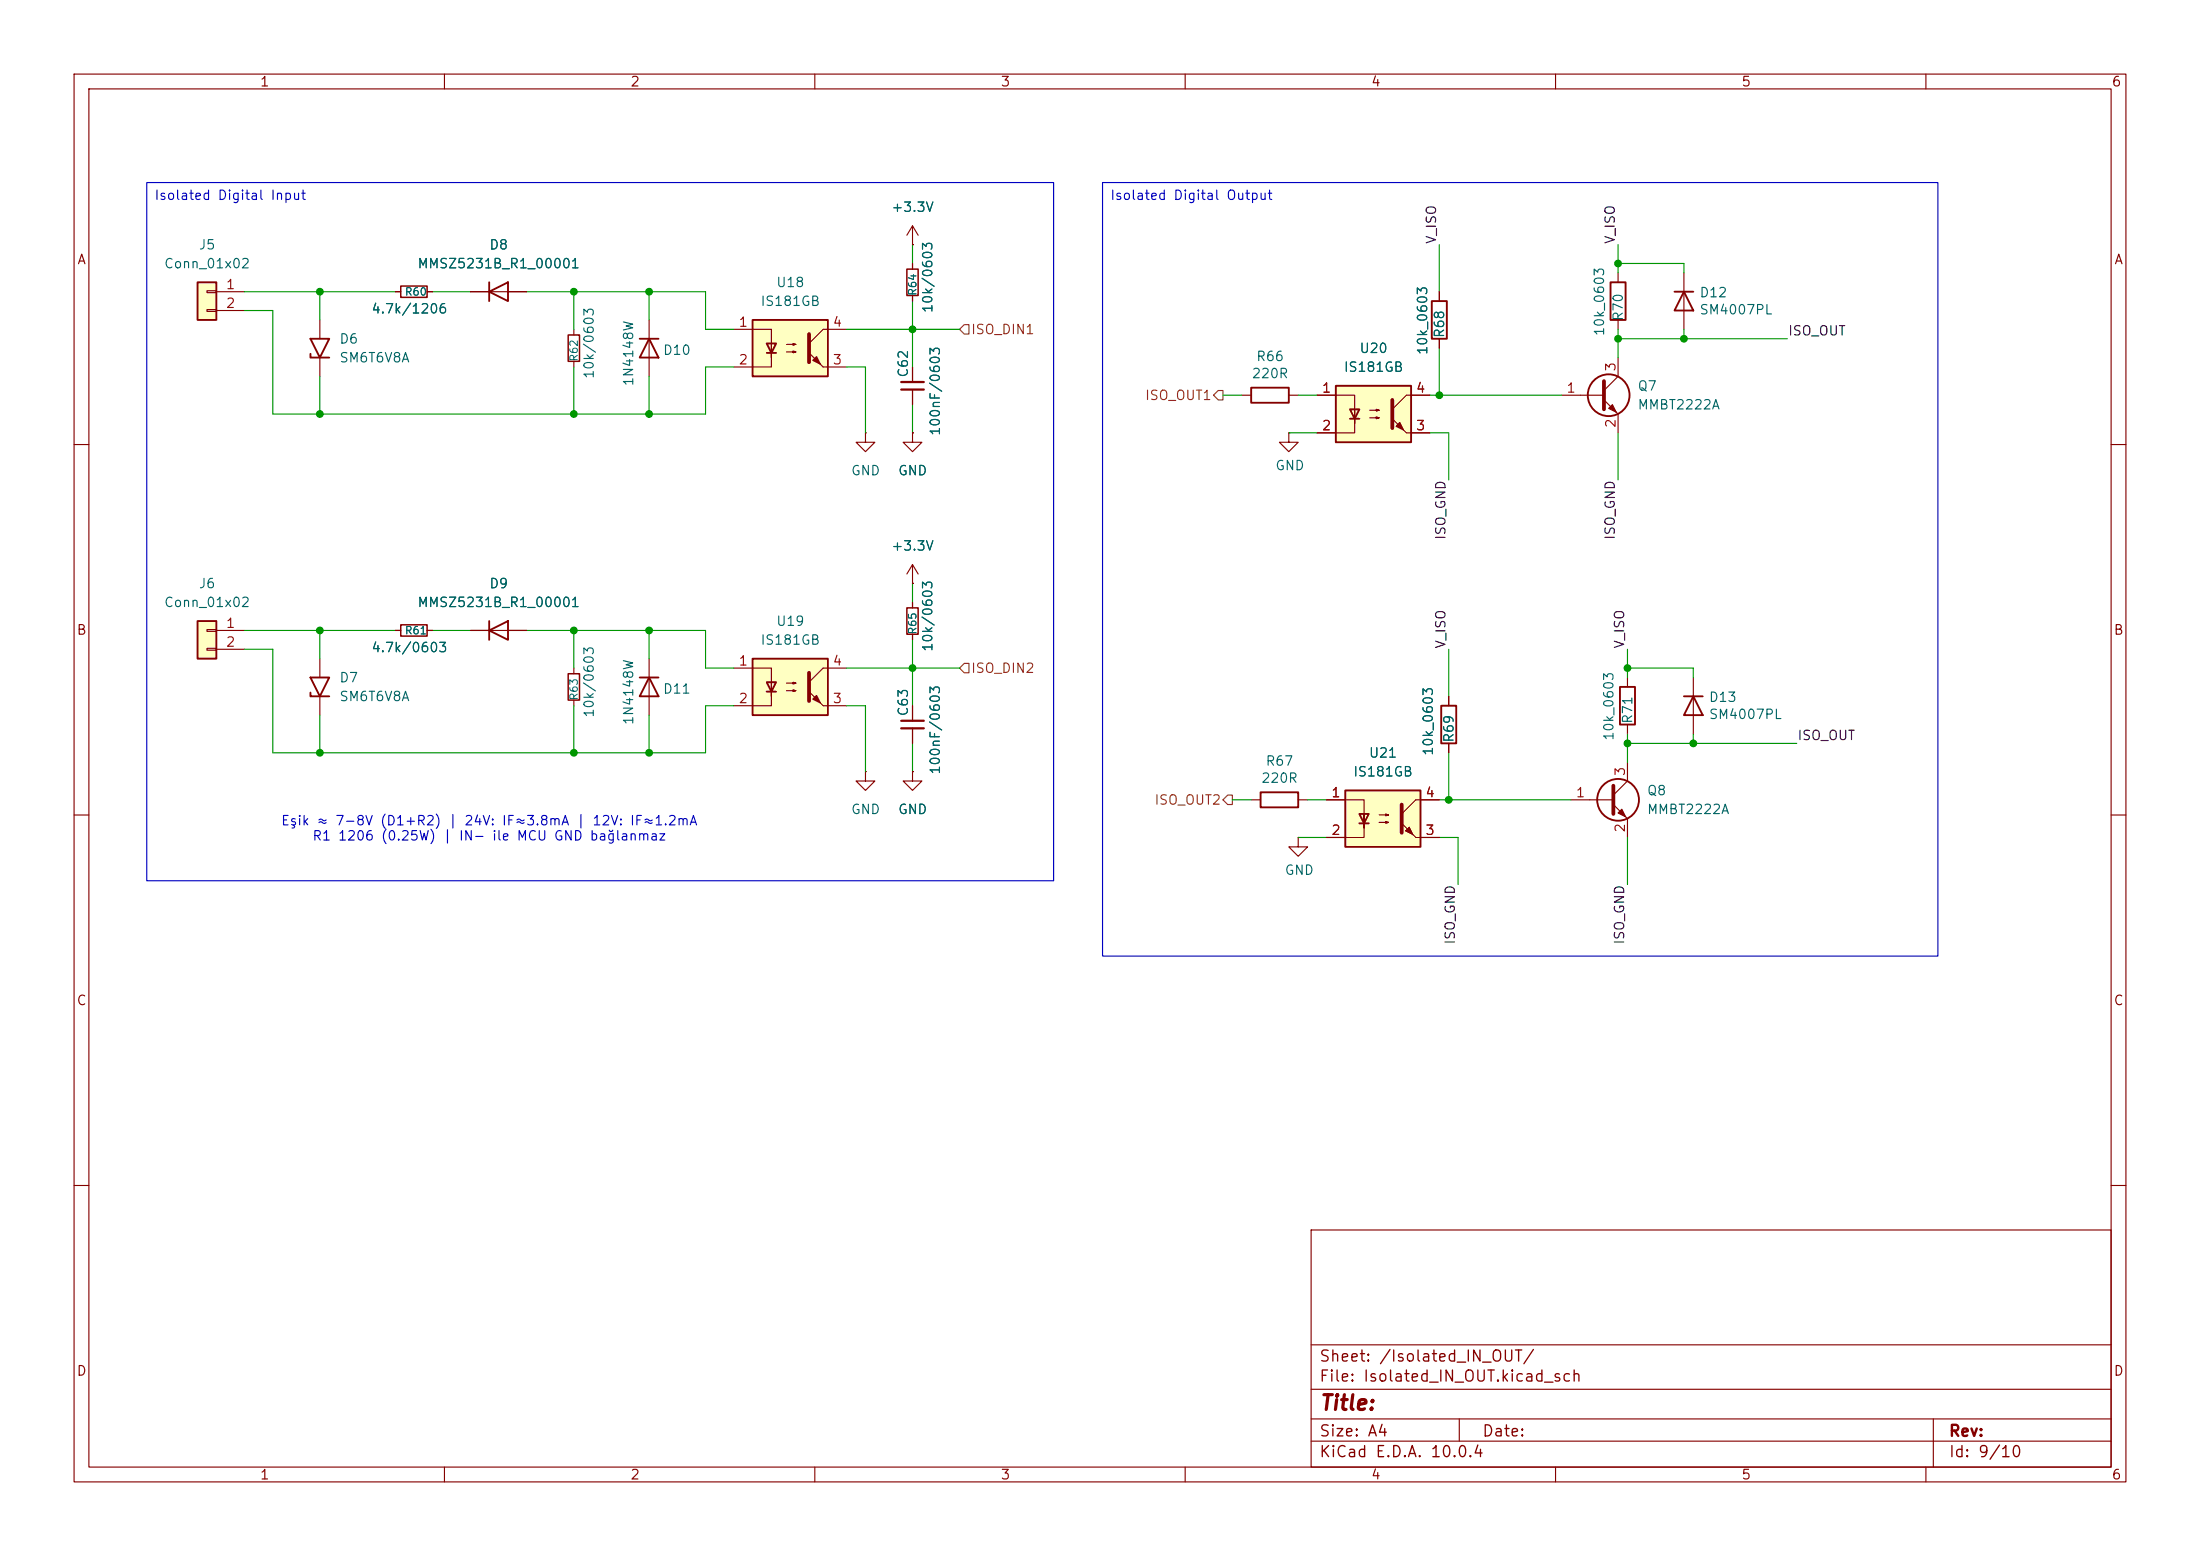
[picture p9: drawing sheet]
<svg xmlns="http://www.w3.org/2000/svg" width="297mm" height="210mm" viewBox="0 0 297 210" stroke-linecap="round" stroke-linejoin="round" font-family="sans-serif">
<g fill="none" stroke="#840000" stroke-width=".15">
<path d="M10 10h277v190h-277zM12 12h273v186h-273zM60 10v2M110 10v2M160 10v2M210 10v2M260 10v2M10 60h2M285 60h2M10 110h2M285 110h2M10 160h2"/>
<path d="M177 166h108v32h-108zM285 160h2M60 198v2M110 198v2M160 198v2M177 194.5h108M177 191.5h108M177 187.5h108M177 181.5h108M197 191.5v3M210 198v2M260 198v2"/>
<path d="M261 191.5v6.5"/>
</g>
<path d="M180.3 52.1h10.2v7.6h-10.2z" fill="#ffffc2"/>
<g fill="none" stroke="#840000" stroke-width=".25">
<path d="M41.9 47.8v.5h2.5M41.9 45.7h2.5l-1.2 2.6zM86.4 45.7h2.5M87.6 45.7l1.3 2.6h-2.5zM168.9 52.3h5.1v2.1h-5.1zM180.3 52.1h10.2v7.6h-10.2zM182.2 55.2h1.3l-.6 1.3zM182.2 56.5h1.3M193.3 40.6h2v5.1h-2zM41.9 93.5v.5h2.5M41.9 91.4h2.5l-1.2 2.6zM66 85.1l2.6-1.3v2.6z"/>
<path d="M66 83.8v2.6M86.4 91.4h2.5M87.6 91.4l1.3 2.6h-2.5zM194.6 95.3h2v5h-2z"/>
</g>
<g fill="none" stroke="#840000" stroke-width=".15">
<path d="M123.2 35.6v.7M123.2 39.9v.7M194.3 39.4v1.2M43.2 43.2v2.5M43.2 48.3v2.5M77.5 44.5v.7M77.5 48.8v.7M87.6 43.2v7.6M123.2 58.4v1.3h1.3l-1.3 1.3-1.3-1.3h1.3M123.2 58.4h.1M123.2 49.5v2.1M123.2 52.6v2"/>
<path d="M167.6 53.3h1.3M174 58.4v1.3h1.3l-1.3 1.3-1.3-1.3h1.3M174 58.4h.1M174 53.3h1.3M177.8 53.3h5.1v3.9v-2M182.9 56.5v1.9h-5.1M184.9 55.4h1.3l-.4 .1v-.3l.4 .2M184.9 56.4h1.3l-.4 .1v-.2l.4 .1M189.9 58.4h3.1M193 53.3h-3.1l-1.9 1.9M194.3 45.7v1.3M123.2 78.7h.1"/>
<path d="M123.2 76.2v2.5M123.2 76.2l-.8 1.3M123.2 76.2l.8 1.3M43.2 88.9v2.5M43.2 94v2.5M53.3 85.1h.8M57.7 85.1h.7M63.5 85.1h7.6M77.5 90.2v.7M77.5 94.5v.8M87.6 88.9v7.6M123.2 81.3v.7"/>
<path d="M123.2 85.6v.8M123.2 95.3v2M123.2 98.3v2M195.6 94v1.3M116.8 104.1v1.3h1.3l-1.3 1.3-1.2-1.3h1.2M116.8 104.1h.1M195.6 100.3v1.3"/>
</g>
<path d="M188 54v3.8" fill="none" stroke="#840000" stroke-width=".51"/>
<g fill="#840000" stroke="#840000" stroke-width=".15">
<path d="M189 57l.5 1-1-.5z"/>
<path d="M188 56.5l1.9 1.9z"/>
</g>
<path d="M122.4 36.3h1.6v3.6h-1.6zM76.7 45.2h1.5v3.6h-1.5zM54.1 84.3h3.6v1.6h-3.6zM76.7 90.9h1.5v3.6h-1.5zM122.4 82h1.6v3.6h-1.6z" fill="none" stroke="#840000" stroke-width=".2"/>
<path d="M121.7 51.6h3M121.7 52.6h3M121.7 97.3h3M121.7 98.3h3" fill="none" stroke="#840000" stroke-width=".3"/>
<path d="M101.6 88.9h10.2v7.6h-10.2z" fill="#ffffc2"/>
<path d="M101.6 88.9h10.2v7.6h-10.2zM103.5 92.1h1.3l-.7 1.2zM103.5 93.3h1.3" fill="none" stroke="#840000" stroke-width=".25"/>
<path d="M116.8 58.4v1.3h1.3l-1.3 1.3-1.2-1.3h1.2M116.8 58.4h.1M99.1 90.2h5v3.8v-1.9M104.1 93.3v2h-5M106.2 92.2h1.2l-.3 .1v-.2l.3 .1M106.2 93.2h1.2l-.3 .1v-.2l.3 .1M111.1 95.3h3.2M114.3 90.2h-3.2l-1.9 1.9" fill="none" stroke="#840000" stroke-width=".15"/>
<path d="M109.2 90.8v3.8" fill="none" stroke="#840000" stroke-width=".51"/>
<g fill="#840000" stroke="#840000" stroke-width=".15">
<path d="M110.2 93.9l.5 1-1-.5z"/>
<path d="M109.2 93.3l1.9 2z"/>
</g>
<path d="M101.6 43.2h10.2v7.6h-10.2z" fill="#ffffc2"/>
<path d="M66 39.4l2.6-1.3v2.5zM66 38.1v2.5M101.6 43.2h10.2v7.6h-10.2zM103.5 46.4h1.3l-.7 1.2zM103.5 47.6h1.3" fill="none" stroke="#840000" stroke-width=".25"/>
<path d="M53.3 39.4h.8M57.7 39.4h.7M63.5 39.4h7.6M99.1 44.5h5v3.8v-1.9M104.1 47.6v1.9h-5M106.2 46.5h1.2l-.3 .1v-.2l.3 .1M106.2 47.5h1.2l-.3 .1v-.2l.3 .1M111.1 49.5h3.2M114.3 44.5h-3.2l-1.9 1.9" fill="none" stroke="#840000" stroke-width=".15"/>
<path d="M109.2 45.1v3.8" fill="none" stroke="#840000" stroke-width=".51"/>
<g fill="#840000" stroke="#840000" stroke-width=".15">
<path d="M110.2 48.1l.5 1-1-.5z"/>
<path d="M109.2 47.6l1.9 1.9z"/>
</g>
<path d="M54.1 38.6h3.6v1.5h-3.6z" fill="none" stroke="#840000" stroke-width=".2"/>
<path d="M26.7 83.8h2.5v5.1h-2.5z" fill="#ffffc2"/>
<path d="M217.4 38.1h2.1v5.1h-2.1zM26.7 83.8h2.5v5.1h-2.5z" fill="none" stroke="#840000" stroke-width=".25"/>
<path d="M218.4 36.8v1.3M218.4 43.2v1.3M27.9 85h1.3v.2h-1.3zM27.9 87.5h1.3v.3h-1.3zM29.2 85.1h3.8M29.2 87.6h3.8" fill="none" stroke="#840000" stroke-width=".15"/>
<path d="M26.7 38.1h2.5v5.1h-2.5z" fill="#ffffc2"/>
<g fill="none" stroke="#840000" stroke-width=".25">
<path d="M26.7 38.1h2.5v5.1h-2.5zM226.1 39.4h2.5M227.3 39.4l1.3 2.5h-2.5z"/>
<circle cx="217.2" cy="53.3" r="2.82"/>
</g>
<path d="M27.9 39.2h1.3v.3h-1.3zM29.2 39.4h3.8M227.3 36.8v7.7M27.9 41.8h1.3v.2h-1.3zM29.2 41.9h3.8M210.8 53.3h5.7M216.5 54l1.9 1.9v2.5M218.4 48.3v2.5l-1.9 1.9" fill="none" stroke="#840000" stroke-width=".15"/>
<path d="M216.5 51.4v3.8" fill="none" stroke="#840000" stroke-width=".51"/>
<path d="M217.2 55.1l.5-.5 .5 1z" fill="#840000" stroke="#840000" stroke-width=".15"/>
<path d="M181.6 106.7h10.2v7.6h-10.2z" fill="#ffffc2"/>
<g fill="none" stroke="#840000" stroke-width=".25">
<path d="M218.7 92.7h2v5.1h-2zM227.3 94h2.6M228.6 94l1.3 2.5h-2.6zM170.2 106.9h5.1v2.1h-5.1zM181.6 106.7h10.2v7.6h-10.2zM183.5 109.9h1.3l-.7 1.2zM183.5 111.1h1.3"/>
<circle cx="218.4" cy="107.9" r="2.82"/>
</g>
<g fill="none" stroke="#840000" stroke-width=".15">
<path d="M53.3 39.4h.8M57.7 39.4h.7M63.5 39.4h2.5M68.6 39.4h2.5M123.2 33h.1M123.2 30.5l-.8 1.3M123.2 30.5l.8 1.3M123.2 30.5v2.5M123.2 35.6v.7M123.2 39.9v.7M194.3 39.4v1.2M123.2 58.4h.1"/>
<path d="M123.2 49.5v2.1M123.2 52.6v2M177.8 53.3h2.5M177.8 58.4h2.5M190.5 53.3h2.5M190.5 58.4h2.5M194.3 45.7v1.3M123.2 78.7h.1M53.3 85.1h.8M57.7 85.1h.7M63.5 85.1h2.5M68.6 85.1h2.5"/>
<path d="M123.2 81.3v.7M123.2 85.6v.8M123.2 95.3v2M123.2 98.3v2M195.6 94v1.3M219.7 91.4v1.3M219.7 97.8v1.3M228.6 91.4v7.7M123.2 104.1v1.3h1.3l-1.3 1.3-1.3-1.3h1.3M123.2 104.1h.1M168.9 108h1.3M175.3 113v1.3h1.2l-1.2 1.3-1.3-1.3h1.3"/>
<path d="M175.3 113h.1M175.3 108h1.2M179.1 108h5v3.8v-1.9M184.1 111.1v1.9h-5M186.2 110h1.3l-.4 .1v-.2l.4 .1M186.2 111h1.3l-.4 .1v-.2l.4 .1M191.1 113h3.2M194.3 108h-3.2l-1.9 1.9M195.6 100.3v1.3M212.1 108h5.7M217.8 108.6l1.9 1.9v2.5M219.7 102.9v2.5l-1.9 1.9"/>
</g>
<path d="M189.2 108.6v3.8M217.8 106v3.9" fill="none" stroke="#840000" stroke-width=".51"/>
<g fill="#840000" stroke="#840000" stroke-width=".15">
<path d="M189.7 112.1l.5-.5 .6 1z"/>
<path d="M189.2 111.1l1.9 1.9z"/>
<path d="M218.4 109.7l.5-.5 .6 1z"/>
</g>
<path d="M130.2 43.8h.6v1.3h-.6l-.7-.6zM164.5 52.7h.6v1.3h-.6l-.7-.7zM130.2 89.5h.6v1.3h-.6l-.7-.6zM165.7 107.3h.7v1.3h-.7l-.6-.6z" fill="none" stroke="#725600" stroke-width=".15"/>
<g fill="none" stroke="#009600" stroke-width=".15">
<path d="M33 39.4h20.3M43.2 39.4v3.8M58.4 39.4h5.1M71.1 39.4h24.1v5.1h3.9M77.5 39.4v5.1M87.6 39.4v3.8M123.2 33v2.6M194.3 33v6.4M218.4 35.6h8.9v1.2M218.4 33v3.8M33 41.9h3.8v14h58.4v-6.4h3.9M43.2 50.8v5.1"/>
<path d="M77.5 49.5v6.4M87.6 50.8v5.1M114.3 44.5h15.2M114.3 49.5h2.5v8.9M123.2 40.6v8.9M123.2 54.6v3.8M165.1 53.3h2.5M174 58.4h3.8M175.3 53.3h2.5M193 53.3h17.8M193 58.4h2.6v6.4M194.3 47v6.3"/>
<path d="M218.4 45.7h22.9M218.4 44.5v3.8M218.4 58.4v6.4M227.3 44.5v1.2M123.2 78.7v2.6M33 85.1h20.3M33 87.6h3.8v14h58.4v-6.3h3.9M43.2 85.1v3.8M43.2 96.5v5.1M58.4 85.1h5.1M71.1 85.1h24.1v5.1h3.9M77.5 85.1v5.1"/>
<path d="M77.5 95.3v6.3M87.6 85.1v3.8M87.6 96.5v5.1M114.3 95.3h2.5v8.8M114.3 90.2h15.2M123.2 86.4v8.9M195.6 87.6v6.4M219.7 90.2h8.9v1.2M219.7 87.6v3.8M219.7 99.1v3.8M228.6 99.1v1.2M123.2 100.3v3.8"/>
<path d="M166.4 108h2.5M175.3 113h3.8M176.5 108h2.6M194.3 113h2.5v6.4M194.3 108h17.8M195.6 101.6v6.4M219.7 113v6.4M219.7 100.3h22.9"/>
</g>
<path d="M19.8 24.6h122.4v94.3h-122.4zM148.8 24.6h112.8v104.4h-112.8z" fill="none" stroke="#0000c2" stroke-width=".15"/>
<g fill="#009600" stroke="#009600" stroke-width=".14">
<circle cx="43.2" cy="39.4" r=".46"/>
<circle cx="43.2" cy="55.9" r=".46"/>
<circle cx="195.6" cy="108" r=".46"/>
<circle cx="218.4" cy="35.6" r=".46"/>
<circle cx="218.4" cy="45.7" r=".46"/>
<circle cx="194.3" cy="53.3" r=".46"/>
<circle cx="77.5" cy="39.4" r=".46"/>
<circle cx="87.6" cy="39.4" r=".46"/>
<circle cx="77.5" cy="85.1" r=".46"/>
<circle cx="87.6" cy="85.1" r=".46"/>
<circle cx="77.5" cy="55.9" r=".46"/>
<circle cx="87.6" cy="55.9" r=".46"/>
<circle cx="123.2" cy="90.2" r=".46"/>
<circle cx="123.2" cy="44.5" r=".46"/>
<circle cx="227.3" cy="45.7" r=".46"/>
<circle cx="219.7" cy="100.3" r=".46"/>
<circle cx="219.7" cy="90.2" r=".46"/>
<circle cx="228.6" cy="100.3" r=".46"/>
<circle cx="87.6" cy="101.6" r=".46"/>
<circle cx="43.2" cy="101.6" r=".46"/>
<circle cx="43.2" cy="85.1" r=".46"/>
<circle cx="77.5" cy="101.6" r=".46"/>
</g>
<text font-size="2" fill="#840000" x="178" y="190.8">Title:</text>
<g font-size="1.5" fill="#840000">
<text x="178" y="184.2">Sheet: /Isolated_IN_OUT/</text>
<text x="178" y="186.9">File: Isolated_IN_OUT.kicad_sch</text>
<text x="178" y="197.1">KiCad E.D.A. 10.0.4</text>
<text x="178" y="194.3">Size: A4</text>
<text x="200" y="194.3">Date:</text>
<text x="263" y="194.3">Rev:</text>
<text x="263" y="197.1">Id: 9/10</text>
</g>
<g font-size="1.3" fill="#840000">
<text x="35" y="12">1</text>
<text x="85" y="12">2</text>
<text x="135" y="12">3</text>
<text x="185" y="12">4</text>
<text x="235" y="12">5</text>
<text x="285" y="12">6</text>
<text x="10.3" y="36">A</text>
<text x="285.3" y="36">A</text>
<text x="10.3" y="86">B</text>
<text x="285.3" y="86">B</text>
<text x="10.3" y="136">C</text>
<text x="285.3" y="136">C</text>
<text x="10.3" y="186">D</text>
<text x="285.3" y="186">D</text>
<text x="35" y="200">1</text>
<text x="85" y="200">2</text>
<text x="135" y="200">3</text>
<text x="185" y="200">4</text>
<text x="235" y="200">5</text>
<text x="285" y="200">6</text>
</g>
<g font-size="1.3" fill="#0000c2">
<text x="20.8" y="27.3">Isolated Digital Input</text>
<text x="149.8" y="27.3">Isolated Digital Output</text>
<text x="37.8" y="111.7">Eşik ≈ 7-8V (D1+R2) | 24V: IF≈3.8mA | 12V: IF≈1.2mA</text>
<text x="42.1" y="113.8">R1 1206 (0.25W) | IN− ile MCU GND bağlanmaz</text>
</g>
<g font-size="1.3" fill="#006464">
<text x="120.2" y="28.9">+3.3V</text>
<text x="26.7" y="34">J5</text>
<text x="66" y="34">D8</text>
<text x="22.1" y="36.5">Conn_01x02</text>
<text x="56.3" y="36.5">MMSZ5231B_R1_00001</text>
<text x="102.6" y="41.6">IS181GB</text>
<text x="104.7" y="39.1">U18</text>
<text x="229.3" y="40.4">D12</text>
<text x="45.7" y="46.7">D6</text>
<text x="50" y="42.6">4.7k/1206</text>
<text x="126.2" y="42.3" transform="rotate(-90 126.2 42.3)">10k/0603</text>
<text x="183.4" y="48">U20</text>
<text x="193" y="48" transform="rotate(-90 193 48)">10k_0603</text>
<text x="195.3" y="45.7" transform="rotate(-90 195.3 45.7)">R68</text>
<text x="216.9" y="45.5" transform="rotate(-90 216.9 45.5)">10k_0603</text>
<text x="219.4" y="43.4" transform="rotate(-90 219.4 43.4)">R70</text>
<text x="229.3" y="42.8">SM4007PL</text>
<text x="45.7" y="49.2">SM6T6V8A</text>
<text x="80.5" y="51.2" transform="rotate(-90 80.5 51.2)">10k/0603</text>
<text x="85.8" y="52.2" transform="rotate(-90 85.8 52.2)">1N4148W</text>
<text x="89.4" y="48.2">D10</text>
<text x="122.9" y="51" transform="rotate(-90 122.9 51)">C62</text>
<text x="168.9" y="51.4">220R</text>
<text x="169.5" y="49.1">R66</text>
<text x="181.3" y="50.5">IS181GB</text>
<text x="221" y="53">Q7</text>
<text x="127.2" y="58.9" transform="rotate(-90 127.2 58.9)">100nF/0603</text>
<text x="221" y="55.6">MMBT2222A</text>
<text x="114.8" y="64.5">GND</text>
<text x="121.2" y="64.5">GND</text>
<text x="172.1" y="63.8">GND</text>
<text x="120.2" y="74.6">+3.3V</text>
<text x="22.1" y="82.3">Conn_01x02</text>
<text x="26.7" y="79.7">J6</text>
<text x="56.3" y="82.3">MMSZ5231B_R1_00001</text>
<text x="66" y="79.7">D9</text>
<text x="50" y="88.3">4.7k/0603</text>
<text x="102.6" y="87.3">IS181GB</text>
<text x="104.7" y="84.8">U19</text>
<text x="126.2" y="88.1" transform="rotate(-90 126.2 88.1)">10k/0603</text>
<text x="45.7" y="92.4">D7</text>
<text x="45.7" y="95">SM6T6V8A</text>
<text x="89.4" y="93.9">D11</text>
<text x="230.6" y="95.1">D13</text>
<text x="80.5" y="97" transform="rotate(-90 80.5 97)">10k/0603</text>
<text x="85.8" y="97.9" transform="rotate(-90 85.8 97.9)">1N4148W</text>
<text x="122.9" y="96.8" transform="rotate(-90 122.9 96.8)">C63</text>
<text x="196.6" y="100.3" transform="rotate(-90 196.6 100.3)">R69</text>
<text x="218.1" y="100.1" transform="rotate(-90 218.1 100.1)">10k_0603</text>
<text x="220.7" y="97.8" transform="rotate(-90 220.7 97.8)">R71</text>
<text x="230.6" y="97.4">SM4007PL</text>
<text x="127.2" y="104.6" transform="rotate(-90 127.2 104.6)">100nF/0603</text>
<text x="170.2" y="106">220R</text>
<text x="170.8" y="103.7">R67</text>
<text x="182.6" y="105.1">IS181GB</text>
<text x="184.7" y="102.6">U21</text>
<text x="193.8" y="102.1" transform="rotate(-90 193.8 102.1)">10k_0603</text>
<text x="222.3" y="107.7">Q8</text>
<text x="114.8" y="110.2">GND</text>
<text x="121.2" y="110.2">GND</text>
<text x="222.3" y="110.2">MMBT2222A</text>
<text x="173.4" y="118.4">GND</text>
</g>
<g font-size="1.3" fill="#0f0f0f">
<text x="194.2" y="33" transform="rotate(-90 194.2 33)">V_ISO</text>
<text x="218.3" y="33" transform="rotate(-90 218.3 33)">V_ISO</text>
<text x="241.3" y="45.6">ISO_OUT</text>
<text x="195.5" y="73" transform="rotate(-90 195.5 73)">ISO_GND</text>
<text x="218.3" y="73" transform="rotate(-90 218.3 73)">ISO_GND</text>
<text x="195.5" y="87.6" transform="rotate(-90 195.5 87.6)">V_ISO</text>
<text x="219.6" y="87.6" transform="rotate(-90 219.6 87.6)">V_ISO</text>
<text x="242.6" y="100.2">ISO_OUT</text>
<text x="196.7" y="127.6" transform="rotate(-90 196.7 127.6)">ISO_GND</text>
<text x="219.6" y="127.6" transform="rotate(-90 219.6 127.6)">ISO_GND</text>
</g>
<g font-size="1.3" fill="#a90000">
<text x="30.4" y="39.3">1</text>
<text x="30.4" y="41.9">2</text>
<text x="99.6" y="44.4">1</text>
<text x="112.3" y="44.4">4</text>
<text x="99.6" y="49.5">2</text>
<text x="112.3" y="49.5">3</text>
<text x="178.4" y="53.3">1</text>
<text x="191.1" y="53.3">4</text>
<text x="211.4" y="53.3">1</text>
<text x="218.4" y="50.2" transform="rotate(-90 218.4 50.2)">3</text>
<text x="178.4" y="58.4">2</text>
<text x="191.1" y="58.4">3</text>
<text x="218.4" y="57.9" transform="rotate(-90 218.4 57.9)">2</text>
<text x="30.4" y="85.1">1</text>
<text x="30.4" y="87.6">2</text>
<text x="99.6" y="90.1">1</text>
<text x="99.6" y="95.2">2</text>
<text x="112.3" y="95.2">3</text>
<text x="112.3" y="90.1">4</text>
<text x="179.6" y="107.9">1</text>
<text x="192.3" y="107.9">4</text>
<text x="212.7" y="107.9">1</text>
<text x="219.7" y="104.8" transform="rotate(-90 219.7 104.8)">3</text>
<text x="179.6" y="113">2</text>
<text x="192.3" y="113">3</text>
<text x="219.7" y="112.5" transform="rotate(-90 219.7 112.5)">2</text>
</g>
<g font-size="1.3" fill="#725600">
<text x="131" y="45.4">ISO_DIN1</text>
<text x="154.5" y="54.3">ISO_OUT1</text>
<text x="131" y="91.1">ISO_DIN2</text>
<text x="155.8" y="108.9">ISO_OUT2</text>
</g>
<g font-size="1" fill="#006464">
<text x="54.6" y="40.1">R60</text>
<text x="124" y="40" transform="rotate(-90 124 40)">R64</text>
<text x="78.2" y="48.9" transform="rotate(-90 78.2 48.9)">R62</text>
<text x="54.6" y="85.9">R61</text>
<text x="124" y="85.7" transform="rotate(-90 124 85.7)">R65</text>
<text x="78.2" y="94.6" transform="rotate(-90 78.2 94.6)">R63</text>
</g>
</svg>
